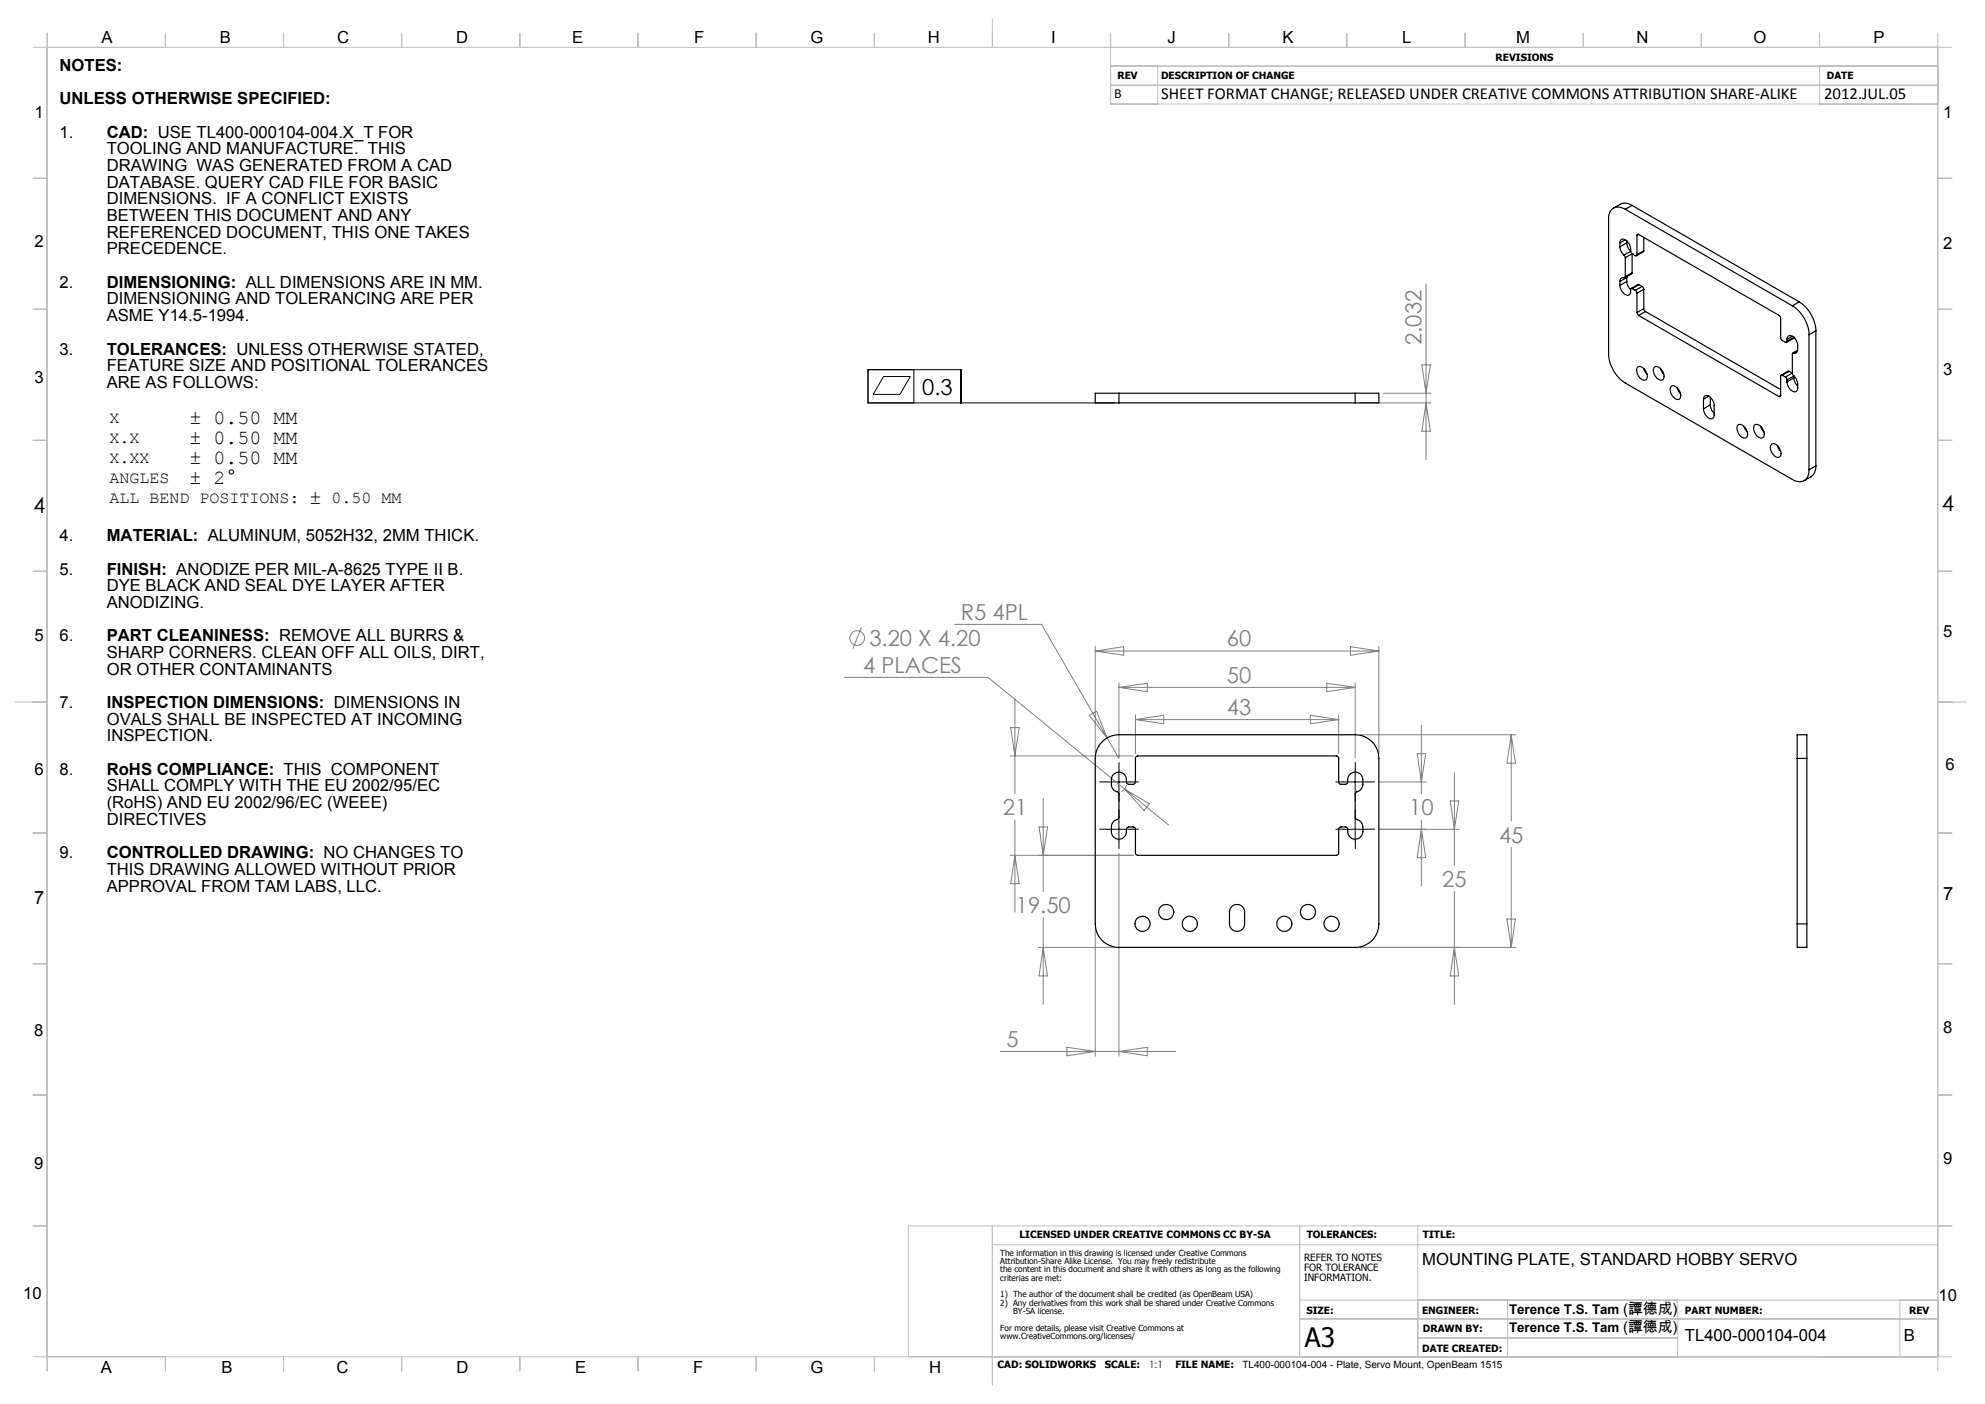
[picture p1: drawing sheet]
<svg xmlns="http://www.w3.org/2000/svg" width="420mm" height="297mm" viewBox="0 0 420 297" stroke-linecap="round" stroke-linejoin="round" font-family="sans-serif">
<g fill="none" stroke="#808080" stroke-width=".21">
<path d="M300.8 77.2h1.8l-.9 6zM301.7 60.1v37.1M287.8 85.2h15M292.7 83.2h10.1M301.7 85.2l.9 6h-1.8zM182.2 132.7l-1.7 4.5M202 132.1h18.4l16.3 28.3M231.7 136.7v22.7M231.7 137.7h60M231.7 137.7l6-.9v1.8zM285.8 136.8l5.9 .9-5.9 .9zM291.7 136.7v22.7"/>
<path d="M178.6 143.3h30.5l38.2 31.2M213.7 159.9h26M213.9 153.9h1.8l-1 6zM214.7 147.9v20M230.5 151.3l1.5-.8 2.2 5.6zM236.7 144.4v15.9M236.7 145.4h50M236.7 145.4l6-.9v1.8zM240.2 151.2v8.2M240.2 152.2h43M240.2 152.2l6-.9v1.8zM277.2 151.3l6 .9-6 .9z"/>
<path d="M280.7 144.5l6 .9-6 .9zM283.2 151.2v8.2M286.7 144.4v15.9M287.8 155.4h32.9M299.9 159.4h1.8l-1 6zM300.7 153.4v14.5M319.8 155.4v18.3M319.8 155.4l.8 6h-1.8zM214.7 173.5v19.4M219.9 174.9h1.8l-1 6zM220.7 168.9v19.7M238 166.9l5.2 3.1-1.1 1.4z"/>
<path d="M238.3 166.1a1.68 1.68 0 0 1-1.1 1.4M291.9 165.4h9.9M291.9 175.4h16.9M300.7 173.5v13.9M300.7 175.4l1 6h-1.8zM306.8 169.4h1.8l-.9 6zM307.7 163.4v19.6M319.8 179.3v21.1M213.7 180.9h26M214.7 180.9l1 6h-1.8zM220.7 194.1v18.3M231.7 196.4v27"/>
<path d="M236.7 180.5v42.9M307.7 188.6v23.8M318.8 194.4h1.8l-.8 6zM219.7 200.4h16.1M220.7 200.4l1 6h-1.8zM287.8 200.4h32.9M307.7 200.4l.9 6h-1.8zM211.7 222.4h37M225.7 221.5l6 .9-6 .9zM236.7 222.4l6-.9v1.8z"/>
<circle cx="181.4" cy="135" r="1.55"/>
</g>
<path d="M186.9 79.7h5.7l-2.2 3.7h-5.7zM193.4 78.2v7M203.3 85.2v-7h-19.6v7h52.1M234.2 165.4h5.1M234.2 175.4h5.1M236.7 162.9v5M236.7 172.9v5M284.2 165.4h5M284.2 175.4h5M286.7 162.9v5M286.7 172.9v5" fill="none" stroke="#000" stroke-width=".21"/>
<g fill="none" stroke="#000" stroke-width=".21" stroke-dasharray="15.2 1.3 1.3 1.3">
<path d="M234.3 165.4h-1.6M234.3 175.4h-1.6M236.8 167.9v1.6M236.8 162.9v-1.6M236.8 172.9v-1.6M236.8 177.9v1.6M239.3 165.4h1.6M239.3 175.4h1.6M284.3 175.4h-1.6M284.3 165.4h-1.6M286.8 172.9v-1.6M286.8 177.9v1.6"/>
<path d="M286.8 167.9v1.6M286.8 162.9v-1.6M289.3 175.4h1.6M289.3 165.4h1.6"/>
</g>
<g fill="none" stroke="#c0c0c0" stroke-width=".21">
<path d="M7 10h406M10 7v283M35 7v3M60 7v3M85 7v3M110 7v3M135 7v3M160 7v3M185 7v3M210 4v6M235 7v15h175M235 14h175"/>
<path d="M235 18h175M245 14v8M260 7v3M285 7v3M310 7v3M335 7v3M360 7v3M385 7v3M385 14v8M410 7v283M7 37.7h3M410 37.7h3"/>
<path d="M7 65.4h3M410 65.4h3M7 93.1h3M410 93.1h3M7 120.8h3M410 120.8h3M3.2 148.5h6.8M410 148.5h6M7 176.2h3M410 176.2h3M7 203.9h3M410 203.9h3"/>
<path d="M7 231.6h3M410 231.6h3M7 259.3h3M210 259.3v33.7M275 259.3v27.7M300 259.3v27.7M413 259.3h-220.8v27.7M210 263.3h200M275 275h135M275 279h135M319 275v12M355 275v12"/>
<path d="M402 275v12M7 287h406M35 287v3M60 287v3M85 287v3M110 287v3M135 287v3M160 287v3M185 287v3M300 283h55"/>
</g>
<g fill="none" stroke="#000" stroke-width=".25">
<path d="M342.8 51.4a.77 .77 0 0 1 .5-.8 .77 .77 0 0 1 .9 .3 2.69 2.69 0 0 1 .8 2.2M342.8 52.2a2.83 2.83 0 0 0 .8 1.8M342.8 51.4v.8M342.8 59.5v.9M343.6 54l.3 .5M343.9 44.3a2.15 2.15 0 0 0-2.5-.3 2.15 2.15 0 0 0-1 2.3v28.6a8 8 0 0 0 3.5 6.1l35.3 20.4a2.15 2.15 0 0 0 2.5 .3 2.15 2.15 0 0 0 1.1-2.3M343.9 58.5l-.2 .3a.7 .7 0 0 0-.9 .7M343.9 44.3l35.3 20.4M343.9 54.5v4M343.9 50.7l-1.1 .7M344.2 51.4a2.25 2.25 0 0 0 .8 1.7M344.2 59.5l.1 .8 .7 1"/>
<path d="M344.2 51.4l-1.4 .8M344.2 50.9v.5M344.2 58.5v1M344.2 58.7l-1.4 .8M344.2 59.5l-1.4 .9M345 53.1l.2 .5 .8 .5h.3l.1-.2M345 53.2l-1.4 .8M345.3 43.5a2.38 2.38 0 0 0-2.5-.3l-1.4 .8M345.3 53.7h.1M345.3 57.7v.2l-1.5 .9M345.3 43.5l-1.4 .8M345.3 43.5l35.4 20.3"/>
<path d="M345.3 53.7l-1.4 .8M345.3 57.7l-1.4 .8M345.3 53.7v4M346.4 49.8v4.1M346.7 49.6l29.7 17.1 .4 .5v4.3l.2 .5 .8 .4 .2 .1 .1-.3M346.7 49.6h-.2l-.1 .2M346.7 49.6l-.3 .2M347.8 53.1l-.1 .2-1.4 .8M347.8 53.1l-1.4 .8M347.8 50.2v2.9M342.8 60.4a2.08 2.08 0 0 0 1.8 2l.4-.5v-.6M345.4 61.1l-.3-.1-.1 .3"/>
<path d="M345.4 61.1l.6 .3M346 61.4l.4 .6M346.4 66.1l.3 .6M346.4 62v4.1M346.6 77.6a1.81 1.81 0 0 1 1.9 1.9 .78 .78 0 0 1-.5 .9 .78 .78 0 0 1-.9-.4 1.89 1.89 0 0 1-.5-2.4zM346.7 66.7l29.7 17.2M346.8 60.2h-.2l-1.5 .8M346.8 60.2l-1.4 .9M346.8 60.2l.7 .4M347.5 60.6l.3 .6M347.5 60.6l-1.5 .8M347.8 65.3l.4 .6"/>
<path d="M347.8 78l.4 .8 .3 .4M347.8 61.2v4.1M347.8 61.2l-1.4 .8M347.8 65.3l-1.4 .8M348.2 65.9l-1.5 .8M348.2 65.9l28.6 16.5M350 77.7a1.35 1.35 0 0 1 1.8 .9 1.35 1.35 0 0 1-.2 1.8 1.96 1.96 0 0 1-1.6-2.7zM351.3 78l.7 1.2M377.1 79.4l-.2-.1-.1 .2v4.2M377.1 79.4l.7 .4M377.8 79.8l.3 .6M378.1 71.8a.77 .77 0 0 1 .6-.8 .77 .77 0 0 1 .9 .4 3 3 0 0 1 .8 2.7l-.4 .5-.5 .1"/>
<path d="M378.1 71.8v.4M378.6 78.6l-.2-.1-1.5 .9M378.6 78.6l-1.5 .8M378.6 78.6l.6 .3M379.2 78.9l-1.4 .9M379.2 78.9h.1M379.2 64.7a7.7 7.7 0 0 1 3.6 6.1M379.2 78.9l.2 .5a2.41 2.41 0 0 1 1 1.8 1.59 1.59 0 0 1-.2 1.5 1.03 1.03 0 0 1-1.6-.6l-.5-1.3M379.2 71.1l-1.1 .7M379.5 74.7l-.3 .2v4M379.6 71.4h.1M379.6 71.4l-.2 .2-1.4 .8"/>
<path d="M379.6 79.9l.2 1.1 .6 .7M379.6 71.4l-1.5 .8M379.6 79.9l-1.5 .9M379.6 79.9v-.4l-1.5 .9M380.3 74.2l-.8 .5M380.4 74.1l-1.1 .6M380.7 63.8a7.9 7.9 0 0 1 3.5 6.2M380.7 63.8l-1.5 .9M382.8 70.8v28.6M384.2 70l-1.4 .8M384.2 70v28.6M236.7 83.2h-5v2h5"/>
<path d="M236.7 83.2v2M236.7 85.2h50M236.7 83.2h50M286.7 83.2h5v2h-5M286.7 83.2v2M353.7 81.7a1.88 1.88 0 0 1 1.9 2 .74 .74 0 0 1-.5 .8 .74 .74 0 0 1-.8-.3 1.8 1.8 0 0 1-.6-2.5zM354.9 82l.7 1.3M360.4 84.5a.77 .77 0 0 1 .6-.9 .77 .77 0 0 1 .9 .4l.5 .7 .3 .8v2.3a.77 .77 0 0 1-.6 .8 .77 .77 0 0 1-.9-.4l-.5-.7-.3-1M360.4 84.5v2M361.6 83.8l-1.2 .7M361.9 85.7l.3 1 .5 .7M361.9 85.7l-1.5 .8"/>
<path d="M361.9 84v1.7M367.7 89.9a1.64 1.64 0 0 1 2 1.7 .78 .78 0 0 1-.3 1 .78 .78 0 0 1-1-.2 2.08 2.08 0 0 1-.7-2.5zM369 90.2l.7 1.2M371.3 89.9a1.64 1.64 0 0 1 2 1.7 .77 .77 0 0 1-.3 1 .77 .77 0 0 1-1.1-.2 2.03 2.03 0 0 1-.6-2.5zM372.5 90.2l.7 1.2M374.8 94a1.31 1.31 0 0 1 1.8 .9 1.3 1.3 0 0 1-.2 1.8 1.96 1.96 0 0 1-1.6-2.7zM376.1 94.3l.7 1.2M376.8 83.7l-.2 .2h-.2M376.8 83.7l-.4 .2M378.1 80.4v.4M384.2 98.6a2.6 2.6 0 0 1-1 2.3l-1.5 .8M384.2 98.6l-1.4 .8"/>
<path d="M233.4 156.7l1.3-.8 1-.4 1-.1h50a5 5 0 0 1 5 5v35a4.9 4.9 0 0 1-5 5h-50a5 5 0 0 1-5-5v-35a4.9 4.9 0 0 1 1.7-3.7zM235.5 163.9a1.69 1.69 0 0 1 2.1-.3 1.69 1.69 0 0 1 .8 1.9l.4 .4h1.1l.3-.3v-5.3l.5-.4h42.1l.4 .4 .1 5.3 .3 .3h1.1l.4-.3a1.74 1.74 0 0 1 .6-1.9 1.74 1.74 0 0 1 2 0l.4 .4 .2 .5 .1 1.3a2.02 2.02 0 0 1-1.6 1.8l-.1 5.3 .3 .3a1.67 1.67 0 0 1 1.4 1.6v1a1.65 1.65 0 0 1-2 1.6 1.65 1.65 0 0 1-1.2-2.2l-.5-.4h-1.1l-.3 .3-.1 5.3-.1 .3-.3 .1h-42.1l-.3-.1-.2-.3v-5.3l-.3-.3h-1.1l-.4 .3a1.73 1.73 0 0 1-.6 1.9 1.73 1.73 0 0 1-2 .1l-.4-.4a4.1 4.1 0 0 1-.2-2.4 2.45 2.45 0 0 1 1.4-1.2l.1-5.3-.2-.4a1.6 1.6 0 0 1-1.3-1.6 2.33 2.33 0 0 1 .3-2zM380.3 160.4v-5h2v5M380.3 160.4h2M380.3 160.4v35M382.3 160.4v35M260.6 191.8a1.6 1.6 0 0 1 1.7-.4 1.6 1.6 0 0 1 1 1.5v2.5a1.61 1.61 0 0 1-1.6 1.6 1.61 1.61 0 0 1-1.6-1.6v-2.5l.1-.6zM380.3 195.4v5h2v-5M380.3 195.4h2"/>
<circle cx="241.7" cy="195.4" r="1.6"/>
<circle cx="246.7" cy="192.9" r="1.61"/>
<circle cx="251.7" cy="195.4" r="1.6"/>
<circle cx="271.7" cy="195.4" r="1.6"/>
<circle cx="276.7" cy="192.9" r="1.6"/>
<circle cx="281.7" cy="195.4" r="1.61"/>
</g>
<text font-size="5.6" x="276.1" y="285">A3</text>
<g font-size="4.7" fill="#808080">
<text x="300.7" y="73" transform="rotate(-90 300.7 73)">2.032</text>
<text x="203.3" y="131">R5 4PL</text>
<text x="184" y="136.7">3.20 X 4.20</text>
<text x="259.6" y="136.7">60</text>
<text x="182.6" y="142.3">4 PLACES</text>
<text x="259.6" y="144.4">50</text>
<text x="259.6" y="151.2">43</text>
<text x="212.2" y="172.4">21</text>
<text x="298.2" y="172.4">10</text>
<text x="317.2" y="178.2">45</text>
<text x="305.2" y="187.6">25</text>
<text x="214.9" y="193.1">19.50</text>
<text x="213" y="221.4">5</text>
</g>
<g font-size="4.7">
<text x="195.1" y="83.5">0.3</text>
<text x="7" y="108.5">4</text>
<text x="410.9" y="108.2">4</text>
</g>
<g font-size="4.2">
<text x="40.1" y="89.6">± 0.50 MM</text>
<text x="40.1" y="93.8">± 0.50 MM</text>
<text x="40.1" y="98.1">± 0.50 MM</text>
<text x="40.1" y="102.3">± 2°</text>
<text x="65.5" y="106.5">±</text>
</g>
<g font-size="3.9">
<text x="7.2" y="191.2">7</text>
<text x="411.2" y="190.5">7</text>
</g>
<g font-size="3.5">
<text x="21.5" y="9.1">A</text>
<text x="46.5" y="9.1">B</text>
<text x="71.4" y="9.1">C</text>
<text x="96.5" y="9.1">D</text>
<text x="121.1" y="9.1">E</text>
<text x="146.9" y="9.1">F</text>
<text x="171.5" y="9.1">G</text>
<text x="196.3" y="9.1">H</text>
<text x="222.4" y="9.1">I</text>
<text x="247" y="9.1">J</text>
<text x="271.3" y="9.1">K</text>
<text x="296.7" y="9.1">L</text>
<text x="320.8" y="9.1">M</text>
<text x="346.2" y="9.1">N</text>
<text x="371" y="9.1">O</text>
<text x="396.4" y="9.1">P</text>
<text x="12.6" y="15">NOTES:</text>
<text x="12.6" y="22.1">UNLESS OTHERWISE SPECIFIED:</text>
<text x="245.7" y="20.9">SHEET FORMAT CHANGE; RELEASED UNDER CREATIVE COMMONS ATTRIBUTION SHARE-ALIKE</text>
<text x="386" y="20.9">2012.JUL.05</text>
<text x="7.3" y="24.9">1</text>
<text x="12.6" y="29.1">1.</text>
<text x="22.6" y="29.1">CAD: USE TL400-000104-004.X_T FOR</text>
<text x="411.2" y="25">1</text>
<text x="22.6" y="32.7">TOOLING AND MANUFACTURE. THIS</text>
<text x="22.6" y="36.2">DRAWING WAS GENERATED FROM A CAD</text>
<text x="22.6" y="39.7">DATABASE. QUERY CAD FILE FOR BASIC</text>
<text x="22.6" y="43.2">DIMENSIONS. IF A CONFLICT EXISTS</text>
<text x="22.6" y="46.8">BETWEEN THIS DOCUMENT AND ANY</text>
<text x="7.3" y="52.3">2</text>
<text x="22.6" y="50.3">REFERENCED DOCUMENT, THIS ONE TAKES</text>
<text x="22.6" y="53.8">PRECEDENCE.</text>
<text x="411.2" y="52.7">2</text>
<text x="12.6" y="60.9">2.</text>
<text x="22.6" y="60.9">DIMENSIONING: ALL DIMENSIONS ARE IN MM.</text>
<text x="22.6" y="64.4">DIMENSIONING AND TOLERANCING ARE PER</text>
<text x="22.6" y="67.9">ASME Y14.5-1994.</text>
<text x="12.6" y="75">3.</text>
<text x="22.6" y="75">TOLERANCES: UNLESS OTHERWISE STATED,</text>
<text x="7.3" y="81.1">3</text>
<text x="22.6" y="78.5">FEATURE SIZE AND POSITIONAL TOLERANCES</text>
<text x="22.6" y="82">ARE AS FOLLOWS:</text>
<text x="411.2" y="79.4">3</text>
<text x="23.2" y="89.6">X</text>
<text x="23.2" y="93.8">X.X</text>
<text x="23.2" y="98">X.XX</text>
<text x="23.2" y="102.3">ANGLES</text>
<text x="23.2" y="106.5">ALL BEND POSITIONS:</text>
<text x="70.2" y="106.5">0.50 MM</text>
<text x="12.6" y="114.5">4.</text>
<text x="22.6" y="114.5">MATERIAL: ALUMINUM, 5052H32, 2MM THICK.</text>
<text x="12.6" y="121.6">5.</text>
<text x="22.6" y="121.6">FINISH: ANODIZE PER MIL-A-8625 TYPE II B.</text>
<text x="22.6" y="125.1">DYE BLACK AND SEAL DYE LAYER AFTER</text>
<text x="22.6" y="128.6">ANODIZING.</text>
<text x="7.3" y="135.7">5</text>
<text x="12.6" y="135.7">6.</text>
<text x="22.6" y="135.7">PART CLEANINESS: REMOVE ALL BURRS &amp;</text>
<text x="411.2" y="134.8">5</text>
<text x="22.6" y="139.2">SHARP CORNERS. CLEAN OFF ALL OILS, DIRT,</text>
<text x="22.6" y="142.7">OR OTHER CONTAMINANTS</text>
<text x="12.6" y="149.8">7.</text>
<text x="22.6" y="149.8">INSPECTION DIMENSIONS: DIMENSIONS IN</text>
<text x="22.6" y="153.3">OVALS SHALL BE INSPECTED AT INCOMING</text>
<text x="22.6" y="156.8">INSPECTION.</text>
<text x="7.3" y="163.9">6</text>
<text x="12.6" y="163.9">8.</text>
<text x="22.6" y="163.9">RoHS COMPLIANCE: THIS COMPONENT</text>
<text x="22.6" y="167.4">SHALL COMPLY WITH THE EU 2002/95/EC</text>
<text x="411.6" y="162.9">6</text>
<text x="22.6" y="170.9">(RoHS) AND EU 2002/96/EC (WEEE)</text>
<text x="22.6" y="174.5">DIRECTIVES</text>
<text x="12.6" y="181.5">9.</text>
<text x="22.6" y="181.5">CONTROLLED DRAWING: NO CHANGES TO</text>
<text x="22.6" y="185.1">THIS DRAWING ALLOWED WITHOUT PRIOR</text>
<text x="22.6" y="188.6">APPROVAL FROM TAM LABS, LLC.</text>
<text x="7.2" y="219.1">8</text>
<text x="411.2" y="218.4">8</text>
<text x="7.2" y="247.2">9</text>
<text x="411.2" y="246.3">9</text>
<text x="300.9" y="267.6">MOUNTING PLATE, STANDARD HOBBY SERVO</text>
<text x="4.9" y="274.8">10</text>
<text x="410.2" y="275.3">10</text>
<text x="356.5" y="283.8">TL400-000104-004</text>
<text x="402.9" y="283.8">B</text>
<text x="21.3" y="290.5">A</text>
<text x="46.9" y="290.5">B</text>
<text x="71.2" y="290.5">C</text>
<text x="96.6" y="290.5">D</text>
<text x="121.7" y="290.5">E</text>
<text x="146.7" y="290.5">F</text>
<text x="171.5" y="290.5">G</text>
<text x="196.6" y="290.5">H</text>
</g>
<g font-size="2.8">
<text x="319.3" y="278">Terence T.S. Tam (譚德成)</text>
<text x="319.3" y="281.8">Terence T.S. Tam (譚德成)</text>
</g>
<text font-size="2.5" x="235.8" y="20.8">B</text>
<g font-size="2.1">
<text x="236.4" y="16.7">REV</text>
<text x="245.7" y="16.7">DESCRIPTION OF CHANGE</text>
<text x="316.5" y="12.9">REVISIONS</text>
<text x="386.5" y="16.7">DATE</text>
<text x="215.7" y="262">LICENSED UNDER CREATIVE COMMONS CC BY-SA</text>
<text x="276.5" y="262">TOLERANCES:</text>
<text x="301.1" y="262">TITLE:</text>
<text x="275.9" y="266.7">REFER TO NOTES</text>
<text x="275.9" y="268.8">FOR TOLERANCE</text>
<text x="275.9" y="270.9">INFORMATION.</text>
<text x="276.4" y="278">SIZE:</text>
<text x="300.9" y="278">ENGINEER:</text>
<text x="301.1" y="281.9">DRAWN BY:</text>
<text x="356.5" y="277.9">PART NUMBER:</text>
<text x="404" y="277.9">REV</text>
<text x="300.9" y="285.9">DATE CREATED:</text>
<text x="211.1" y="289.3">CAD: SOLIDWORKS</text>
<text x="233.8" y="289.3">SCALE:</text>
<text x="243.1" y="289.3">1:1</text>
<text x="248.7" y="289.3">FILE NAME:</text>
<text x="262.9" y="289.3">TL400-000104-004 - Plate, Servo Mount, OpenBeam 1515</text>
</g>
<g font-size="1.8">
<text x="211.7" y="265.6">The information in this drawing is licensed under Creative Commons</text>
<text x="211.7" y="267.4">Attribution-Share Alike License. You may freely redistribute</text>
<text x="211.7" y="269.2">the content in this document and share it with others as long as the following</text>
<text x="211.7" y="270.9">criterias are met:</text>
<text x="211.7" y="274.4">1) The author of the document shall be credited (as OpenBeam USA)</text>
<text x="211.7" y="276.2">2) Any derivatives from this work shall be shared under Creative Commons</text>
<text x="211.7" y="281.5">For more details, please visit Creative Commons at</text>
<text x="214.4" y="278">BY-SA license.</text>
<text x="211.7" y="283.3">www.CreativeCommons.org/licenses/</text>
</g>
</svg>
